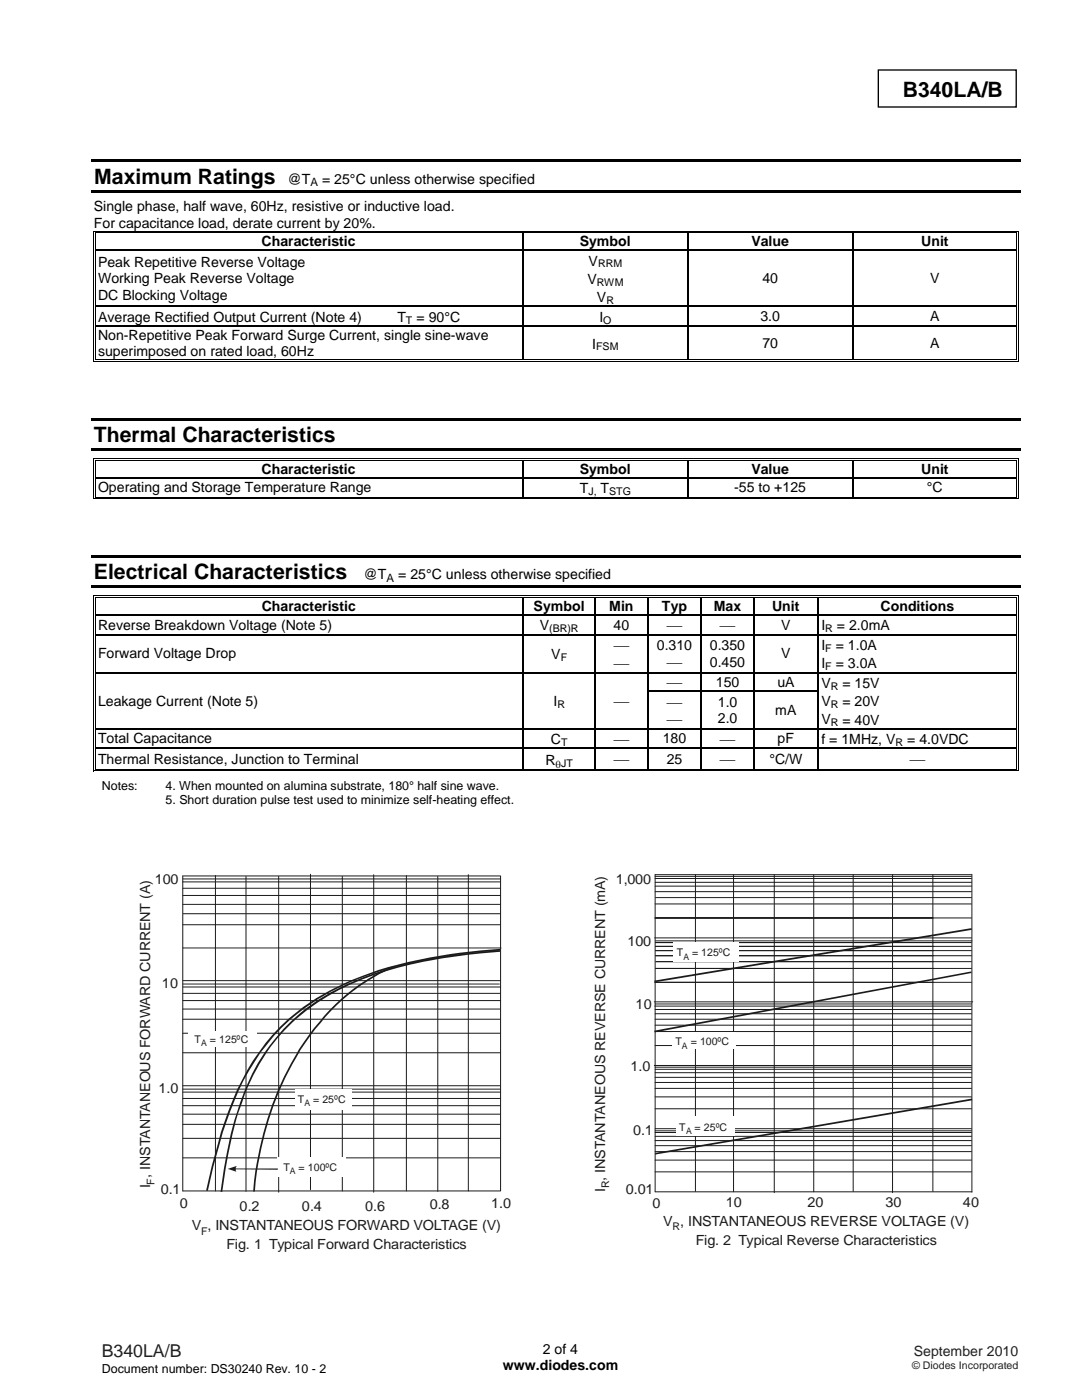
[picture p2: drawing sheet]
<svg xmlns="http://www.w3.org/2000/svg" width="216mm" height="279mm" viewBox="0 0 216 279" stroke-linecap="round" stroke-linejoin="round" font-family="sans-serif">
<path d="M175.3 14h27.5v7.4h-27.5z" fill="none" stroke="#000" stroke-width=".26"/>
<g fill="#000">
<path d="M18.3 31.9h185.4v.5h-185.4zM18.3 38h185.4v.5h-185.4zM18.6 46h.2v.6h-.2zM18.6 46h.5v.2h-.5zM18.6 49.8h.2v.3h-.2zM18.9 46.4h.2v.2h-.2zM18.9 46.4h.2v.1h-.2zM18.9 49.8h.2v.3h-.2zM104.2 46.5l.3 .1zM104.2 46h.6v.2h-.6zM104.2 46.4h.6v.1h-.6zM104.2 49.8h.3v.3h-.3z"/>
<path d="M137.1 46.5l.3 .1zM137.1 46h.5v.2h-.5zM137.1 46.4h.5v.1h-.5zM137.1 49.8h.3v.3h-.3zM170 46.5l.3 .1zM170 46h.5v.2h-.5zM170 46.4h.5v.1h-.5zM170 49.8h.3v.3h-.3zM202.8 46h.5v.2h-.5zM202.8 46.4h.1v.2h-.1zM202.8 46.4h.1v.1h-.1zM202.8 49.8h.1v.3h-.1z"/>
<path d="M203.1 46h.2v.6h-.2zM203.1 49.8h.2v.3h-.2zM18.6 61h.2v.3h-.2zM18.6 64.9h.2v.3h-.2zM18.6 72.1h.5v.1h-.5zM18.9 61h.2v.3h-.2zM18.9 64.9h.2v.3h-.2zM18.9 71.7h.2v.2h-.2zM104.2 61h.3v.3h-.3zM104.2 64.9h.3v.3h-.3zM104.2 71.7h.6v.2h-.6zM137.1 61h.3v.3h-.3z"/>
<path d="M137.1 64.9h.3v.3h-.3zM137.1 71.7h.5v.2h-.5zM137.1 72.1h.5v.1h-.5zM170 61h.3v.3h-.3zM170 64.9h.3v.3h-.3zM170 71.7h.5v.2h-.5zM202.8 61h.1v.3h-.1zM202.8 64.9h.1v.3h-.1zM202.8 72.1h.5v.1h-.5zM202.8 71.7h.1v.2h-.1zM203.1 61h.2v.3h-.2zM203.1 64.9h.2v.3h-.2z"/>
<path d="M203.1 71.7h.2v.5h-.2zM18.2 83.4h185.5v.5h-185.5zM18.2 89.5h185.5v.5h-185.5zM18.6 91.4h.2v.5h-.2zM18.6 91.4h.5v.2h-.5zM18.6 95.2h.2v.3h-.2zM18.6 99.5h.5v.1h-.5zM18.9 91.8h.2v.1h-.2zM18.9 95.2h.2v.3h-.2zM18.9 99.1h.2v.2h-.2zM104.2 91.9h.3zM104.2 91.4h.6v.2h-.6z"/>
<path d="M104.2 91.8h.6v.1h-.6zM104.2 95.2h.3v.3h-.3zM104.2 99.1h.6v.2h-.6zM137.1 91.9h.3zM137.1 91.4h.5v.2h-.5zM137.1 91.8h.5v.1h-.5zM137.1 95.2h.3v.3h-.3zM137.1 99.1h.5v.2h-.5zM137.1 99.5h.5v.1h-.5zM170 91.9h.3zM170 91.4h.5v.2h-.5zM170 91.8h.5v.1h-.5z"/>
<path d="M170 95.2h.3v.3h-.3zM170 99.1h.5v.2h-.5zM202.8 91.4h.5v.2h-.5zM202.8 91.8h.1v.1h-.1zM202.8 95.2h.1v.3h-.1zM202.8 99.5h.5v.1h-.5zM202.8 99.1h.1v.2h-.1zM203.1 91.4h.2v.5h-.2zM203.1 95.2h.2v.3h-.2zM203.1 99.1h.2v.5h-.2zM18.2 110.8h185.5v.5h-185.5zM18.2 116.9h185.5v.5h-185.5z"/>
<path d="M18.6 118.8h.2v.6h-.2zM18.6 118.8h.5v.2h-.5zM18.9 119.2h.2v.2h-.2zM18.9 119.2h.2v.1h-.2zM104.3 119.3l.3 .1zM104.3 118.8h.5v.2h-.5zM104.3 119.2h.5v.1h-.5zM118.6 119.3l.3 .1zM118.6 118.8h.5v.2h-.5zM118.6 119.2h.5v.1h-.5zM129.2 119.3l.3 .1zM129.2 118.8h.5v.2h-.5z"/>
<path d="M129.2 119.2h.5v.1h-.5zM139.8 119.3l.2 .1zM139.8 118.8h.5v.2h-.5zM139.8 119.2h.5v.1h-.5zM150.4 119.3l.2 .1zM150.4 118.8h.5v.2h-.5zM150.4 119.2h.5v.1h-.5zM163.1 119.3l.2 .1zM163.1 118.8h.5v.2h-.5zM163.1 119.2h.5v.1h-.5zM202.8 118.8h.5v.2h-.5zM202.8 119.2h.1v.2h-.1z"/>
<path d="M202.8 119.2h.1v.1h-.1zM203.1 118.8h.2v.6h-.2zM18.6 122.6h.2v.3h-.2zM18.6 126.5h.2v.3h-.2zM18.6 134.1h.2v.3h-.2zM18.6 137.8h.2v.3h-.2zM18.9 122.6h.2v.3h-.2zM18.9 126.5h.2v.3h-.2zM18.9 134.1h.2v.3h-.2zM18.9 137.8h.2v.3h-.2zM104.3 122.6h.3v.3h-.3zM104.3 126.5h.3v.3h-.3z"/>
<path d="M104.3 134.1h.3v.3h-.3zM104.3 137.8h.3v.3h-.3zM118.6 122.6h.3v.3h-.3zM118.6 126.5h.3v.3h-.3zM118.6 134.1h.3v.3h-.3zM118.6 137.8h.3v.3h-.3zM129.2 122.6h.3v.3h-.3zM129.2 126.5h.3v.3h-.3zM129.2 134.1h.3v.3h-.3zM129.2 137.8h.3v.3h-.3zM139.8 122.6h.2v.3h-.2zM139.8 126.5h.2v.3h-.2z"/>
<path d="M139.8 134.1h.2v.3h-.2zM139.8 137.8h.2v.3h-.2zM150.4 122.6h.2v.3h-.2zM150.4 126.5h.2v.3h-.2zM150.4 134.1h.2v.3h-.2zM150.4 137.8h.2v.3h-.2zM163.1 122.6h.2v.3h-.2zM163.1 126.5h.2v.3h-.2zM163.1 134.1h.2v.3h-.2zM163.1 137.8h.2v.3h-.2zM202.8 122.6h.1v.3h-.1zM202.8 126.5h.1v.3h-.1z"/>
<path d="M202.8 134.1h.1v.3h-.1zM202.8 137.8h.1v.3h-.1zM203.1 122.6h.2v.3h-.2zM203.1 126.5h.2v.3h-.2zM203.1 134.1h.2v.3h-.2zM203.1 137.8h.2v.3h-.2zM18.6 145.3h.2v.3h-.2zM18.6 149.2h.2v.3h-.2zM18.6 153.7h.5v.2h-.5zM18.9 145.3h.2v.3h-.2zM18.9 149.2h.2v.3h-.2zM18.9 153.4h.2v.2h-.2z"/>
<path d="M104.3 145.3h.3v.3h-.3zM104.3 149.2h.3v.3h-.3zM104.3 153.4h.5v.2h-.5zM118.6 145.3h.3v.3h-.3zM118.6 149.2h.3v.3h-.3zM118.6 153.4h.5v.2h-.5zM129.2 145.3h.3v.3h-.3zM129.2 149.2h.3v.3h-.3zM129.2 153.4h.5v.2h-.5zM139.8 145.3h.2v.3h-.2zM139.8 149.2h.2v.3h-.2zM139.8 153.4h.5v.2h-.5z"/>
<path d="M150.4 145.3h.2v.3h-.2zM150.4 149.2h.2v.3h-.2zM150.4 153.4h.5v.2h-.5zM163.1 145.3h.2v.3h-.2zM163.1 149.2h.2v.3h-.2zM163.1 153.4h.5v.2h-.5zM202.8 145.3h.1v.3h-.1zM202.8 149.2h.1v.3h-.1zM202.8 153.7h.5v.2h-.5zM202.8 153.4h.1v.2h-.1zM203.1 145.3h.2v.3h-.2zM203.1 149.2h.2v.3h-.2z"/>
<path d="M203.1 153.4h.2v.5h-.2z"/>
</g>
<g fill="none" stroke="#000" stroke-width=".2">
<path d="M18.7 46.6v3.2M18.7 50.1v10.9M19 46.6v3.2M19 50.1v10.9M19.1 46.1h85.1M19.1 46.5h85.1M104.8 46.1h32.3M104.8 46.5h32.3M137.6 46.1h32.4M137.6 46.5h32.4M170.5 46.1h32.3M170.5 46.5h32.3"/>
<path d="M202.8 46.6v3.2M202.8 50.1v10.9M203.2 46.6v3.2M203.2 50.1v10.9M18.7 61.3v3.6M18.7 65.2v7M19 61.3v3.6M19 65.2v6.5M19.1 72.1h118M19.1 71.8h85.1M104.8 71.8h32.3M137.6 71.8h32.4"/>
<path d="M170.5 71.8h32.3M202.8 72.1h-65.2M202.8 61.3v3.6M202.8 65.2v6.5M203.2 61.3v3.6M203.2 65.2v6.5M18.7 91.9v3.3M18.7 95.5v4.1M19 91.9v3.3M19 95.5v3.6M19.1 91.5h85.1M19.1 91.8h85.1"/>
<path d="M19.1 99.5h118M19.1 99.2h85.1M104.8 91.5h32.3M104.8 91.8h32.3M104.8 99.2h32.3M137.6 91.5h32.4M137.6 91.8h32.4M137.6 99.5h65.2M137.6 99.2h32.4M170.5 91.5h32.3M170.5 91.8h32.3M170.5 99.2h32.3"/>
<path d="M202.8 91.9v3.3M202.8 95.5v3.6M203.2 91.9v3.3M203.2 95.5v3.6M18.7 119.4v3.2M19 119.4v3.2M19.1 118.9h85.2M19.1 119.3h85.2M104.8 118.9h13.8M104.8 119.3h13.8M119.1 118.9h10.1M119.1 119.3h10.1"/>
<path d="M129.7 118.9h10.1M129.7 119.3h10.1M140.3 118.9h10.1M140.3 119.3h10.1M150.9 118.9h12.2M150.9 119.3h12.2M163.6 118.9h39.2M163.6 119.3h39.2M202.8 119.4v3.2M203.2 119.4v3.2M18.7 122.9v3.6M18.7 126.8v7.3"/>
<path d="M18.7 134.4v3.4M18.7 138.1v7.2M19 122.9v3.6M19 126.8v7.3M19 134.4v3.4M19 138.1v7.2M202.8 122.9v3.6M202.8 126.8v7.3M202.8 134.4v3.4M202.8 138.1v7.2M203.2 122.9v3.6M203.2 126.8v7.3"/>
<path d="M203.2 134.4v3.4M203.2 138.1v7.2M18.7 145.6v3.6M18.7 149.5v4.4M19 145.6v3.6M19 149.5v3.9M19.1 153.8h183.7M19.1 153.5h85.2M104.8 153.5h13.8M119.1 153.5h10.1M129.7 153.5h10.1M140.3 153.5h10.1"/>
<path d="M150.9 153.5h12.2M163.6 153.5h39.2M202.8 145.6v3.6M202.8 149.5v3.9M203.2 145.6v3.6M203.2 149.5v3.9"/>
</g>
<g fill="none" stroke="#000" stroke-width=".25">
<path d="M19.1 49.9h85.1M104.4 46.6v3.2M104.4 50.1v10.9M104.5 49.9h32.6M137.2 46.6v3.2M137.2 50.1v10.9M137.4 49.9h32.6M170.1 46.6v3.2M170.1 50.1v10.9M170.3 49.9h32.5M19.1 61.2h85.1M19.1 65.1h85.1"/>
<path d="M104.4 61.3v3.6M104.4 65.2v6.5M104.5 61.2h32.6M104.5 65.1h32.6M137.2 61.3v3.6M137.2 65.2v6.5M137.4 61.2h32.6M137.4 65.1h32.6M170.1 61.3v3.6M170.1 65.2v6.5M170.3 61.2h32.5M170.3 65.1h32.5"/>
<path d="M19.1 95.3h85.1M104.4 91.9v3.3M104.4 95.5v3.6M104.5 95.3h32.6M137.2 91.9v3.3M137.2 95.5v3.6M137.4 95.3h32.6M170.1 91.9v3.3M170.1 95.5v3.6M170.3 95.3h32.5M104.5 119.4v3.2M118.7 119.4v3.2"/>
<path d="M129.3 119.4v3.2M139.9 119.4v3.2M150.5 119.4v3.2M163.2 119.4v3.2M19.1 122.7h85.2M19.1 126.6h85.2M19.1 134.2h85.2M104.5 122.9v3.6M104.5 126.8v7.3M104.5 134.4v3.4M104.5 138.1v7.2M104.6 122.7h14"/>
<path d="M104.6 126.6h14M104.6 134.2h14M118.7 122.9v3.6M118.7 126.8v7.3M118.7 134.4v3.4M118.7 138.1v7.2M118.9 122.7h10.3M118.9 126.6h10.3M118.9 134.2h10.3M129.3 122.9v3.6M129.3 126.8v7.3M129.3 134.4v3.4"/>
<path d="M129.3 138.1v7.2M129.5 122.7h10.3M129.5 126.6h10.3M129.5 134.2h10.3M129.5 137.9h10.3M139.9 122.9v3.6M139.9 126.8v7.3M139.9 134.4v3.4M139.9 138.1v7.2M140 122.7h10.4M140 126.6h10.4M140 134.2h10.4"/>
<path d="M140 137.9h10.4M150.5 122.9v3.6M150.5 126.8v7.3M150.5 134.4v3.4M150.5 138.1v7.2M150.6 122.7h12.5M150.6 126.6h12.5M150.6 134.2h12.5M150.6 137.9h12.5M163.2 122.9v3.6M163.2 126.8v7.3M163.2 134.4v3.4"/>
<path d="M163.2 138.1v7.2M163.3 122.7h39.5M163.3 126.6h39.5M163.3 134.2h39.5M19.1 145.4h85.2M19.1 149.4h85.2M104.5 145.6v3.6M104.5 149.5v3.9M104.6 145.4h14M104.6 149.4h14M118.7 145.6v3.6M118.7 149.5v3.9"/>
<path d="M118.9 145.4h10.3M118.9 149.4h10.3M129.3 145.6v3.6M129.3 149.5v3.9M129.5 145.4h10.3M129.5 149.4h10.3M139.9 145.6v3.6M139.9 149.5v3.9M140 145.4h10.4M140 149.4h10.4M150.5 145.6v3.6M150.5 149.5v3.9"/>
<path d="M150.6 145.4h12.5M150.6 149.4h12.5M163.2 145.6v3.6M163.2 149.5v3.9M163.3 145.4h39.5M163.3 149.4h39.5"/>
</g>
<g fill="none" stroke="#1f1a17" stroke-width=".2">
<path d="M36.5 174.8h63.4v62.9h-63.4zM36.5 175.4h63.4M36.5 177.3h63.4M36.5 178.7h63.4M36.5 176h63.4M43 174.7v63M49.1 174.9v62.9M55.6 174.9v63M62 174.5v62.9M68.3 174.9v62.8M74.6 174.6v63.3M81.1 174.7v63"/>
<path d="M87.4 174.9v62.9M93.5 174.6v63.1M36.5 189.2h63.5M36.5 195.7h63.4M36.5 197h63.4M36.5 198.2h63.4M36.5 199.7h63.4M36.5 184.6h63.4M36.5 180.5h63.4M36.5 196.4h63.1M36.6 182.4h63.3M36.5 201.4h63.3"/>
<path d="M36.5 206.2h63.4M36.5 203.4h63.4M36.5 216.7h63.4M36.5 219.2h63.4M36.5 218h63.4M36.5 217.4h63.4M36.5 210.1h63.4M36.5 231.1h63.4M36.5 224.4h63.4M36.5 227.2h63.4M36.5 220.7h63.4M36.5 222.4h63.4"/>
</g>
<g fill="#1f1a17">
<path d="M55.9 204.9l.3 .2a47.3 47.3 0 0 0-11 18.8 139.1 139.1 0 0 0-3.7 13.8l-.4-.1a131.8 131.8 0 0 1 4.5-16 46 46 0 0 1 10.3-16.7zM55.9 204.9a49.2 49.2 0 0 1 20.8-11.7l6.3-1.5a113.5 113.5 0 0 1 16.8-2.3v.3a103.9 103.9 0 0 0-26.9 5.2 46.3 46.3 0 0 0-16.7 10.2z"/>
<path d="M56.5 205.4l.3 .2a39.4 39.4 0 0 0-8.6 14.6 73.9 73.9 0 0 0-3.2 13.1l-.7 4.5h-.3a76.9 76.9 0 0 1 5.5-21.8 37 37 0 0 1 7-10.6zM56.5 205.4a42.2 42.2 0 0 1 16.4-10.5 94.2 94.2 0 0 1 26.9-5.3v.3a94.3 94.3 0 0 0-27.8 5.7 43.2 43.2 0 0 0-15.2 10z"/>
</g>
<g fill="#fff">
<path d="M37.6 205.8h13.6v3.1h-13.6z"/>
<path d="M55.3 231h13.7v4h-13.7z"/>
<path d="M58.8 217.4h11.3v4h-11.3z"/>
</g>
<path d="M46.7 233.3h8.7" fill="none" stroke="#1f1a17" stroke-width=".25"/>
<path d="M45.4 233.3l1.8-.6-.1 .2v.8l.1 .2z" fill-rule="evenodd" fill="#1f1a17"/>
<path d="M78.2 193.1a38.8 38.8 0 0 0-16.4 13.5 62.2 62.2 0 0 0-11.1 31.1" fill="none" stroke="#1f1a17" stroke-width=".34"/>
<g fill="none" stroke="#1f1a17" stroke-width=".2">
<path d="M130.7 174.9h63.1M130.7 177.9h63.1M130.7 176.1h63.1M130.7 176.8h63.1M130.7 175.3h63.1M130.8 179.1h63M138.8 174.6v63.2M146.4 174.6v63.2M154.5 174.6v63.4M162.4 174.6v63.2M170.2 174.6v63.2M178.1 174.6v63.4"/>
<path d="M186.1 174.6v63.2M193.8 174.6h-63.1v63.2h63.2M193.9 174.5v63.4M130.6 199.9h63.5M130.6 187.2h63.2M130.6 196h63.2M130.7 183.2h63.1M130.7 180.4h63.1M130.8 187.8h63.1M130.8 193.3h63M130.8 190.7h63M130.8 188.9h63"/>
<path d="M130.8 189.7h63M130.8 188.1h63M130.9 191.9h62.9M130.6 212.6h63.2M130.6 200.8h63.2M130.7 218.9h63.1M130.7 217.2h63.1M130.7 213.4h63.1M130.7 214.1h63.1M130.7 215h63.1M130.7 216h63.1M130.7 213h63.1"/>
<path d="M130.7 200.4h63.1M130.7 205.9h63.1M130.7 204.6h63.1M130.7 203.4h63.1M130.7 201.5h63.1M130.7 202.3h63.1M130.7 208.7h63.1M130.7 225.3h63.1M130.7 233.9h63.1M130.7 229.8h63.1M130.7 226.8h63.1M130.7 226h63.1"/>
<path d="M130.7 225.7h63.1M130.7 231.5h63.1M130.7 227.6h63.1M130.7 221.3h63.1M130.7 228.6h63.1"/>
</g>
<g fill="#fff">
<path d="M134.5 188h13v4h-13z"/>
<path d="M134.2 205.9h12.7v3.4h-12.7z"/>
<path d="M135 222.9h11.6v3.8h-11.6z"/>
</g>
<g fill="#1f1a17">
<path d="M130.7 230.1l63.2-10.9 .1 .4-63.3 10.8z"/>
<path d="M130.6 205.7l63.2-11.8v.3l-63.2 11.8z"/>
<path d="M130.6 195.7l63.2-10.5 .1 .4-63.3 10.4z"/>
</g>
<g font-size="4.2">
<text x="180.1" y="19.3">B340LA/B</text>
<text x="18.8" y="36.7">Maximum Ratings</text>
<text x="18.7" y="88.2">Thermal Characteristics</text>
<text x="18.7" y="115.6">Electrical Characteristics</text>
</g>
<text font-size="3.5" fill="#231f20" x="20.3" y="270.9">B340LA/B</text>
<g font-size="2.8">
<text x="57.4" y="36.7">@T</text>
<text x="64.3" y="36.7">= 25°C unless otherwise specified</text>
<text x="18.7" y="42.1">Single phase, half wave, 60Hz, resistive or inductive load.</text>
<text x="18.7" y="45.4">For capacitance load, derate current by 20%.</text>
<text x="19.6" y="53.3">Peak Repetitive Reverse Voltage</text>
<text x="52.2" y="49.2">Characteristic</text>
<text x="115.7" y="49.2">Symbol</text>
<text x="117.5" y="53">V</text>
<text x="149.9" y="49.2">Value</text>
<text x="183.8" y="49.2">Unit</text>
<text x="19.6" y="56.5">Working Peak Reverse Voltage</text>
<text x="19.6" y="59.8">DC Blocking Voltage</text>
<text x="117.2" y="56.7">V</text>
<text x="152.1" y="56.5">40</text>
<text x="185.6" y="56.5">V</text>
<text x="19.6" y="64.2">Average Rectified Output Current (Note 4)</text>
<text x="79.3" y="64.2">T</text>
<text x="83.1" y="64.2">= 90°C</text>
<text x="119.1" y="60.3">V</text>
<text x="119.6" y="64.2">I</text>
<text x="151.7" y="64.1">3.0</text>
<text x="185.6" y="64.1">A</text>
<text x="19.6" y="67.8">Non-Repetitive Peak Forward Surge Current, single sine-wave</text>
<text x="19.6" y="71.1">superimposed on rated load, 60Hz</text>
<text x="118.2" y="69.6">I</text>
<text x="152.1" y="69.4">70</text>
<text x="185.6" y="69.4">A</text>
<text x="52.2" y="94.6">Characteristic</text>
<text x="115.7" y="94.6">Symbol</text>
<text x="149.9" y="94.6">Value</text>
<text x="183.8" y="94.6">Unit</text>
<text x="19.6" y="98.3">Operating and Storage Temperature Range</text>
<text x="115.7" y="98.4">T</text>
<text x="119.8" y="98.4">T</text>
<text x="146.5" y="98.3">-55 to +125</text>
<text x="185" y="98.3">°C</text>
<text x="72.6" y="115.6">@T</text>
<text x="79.4" y="115.6">= 25°C unless otherwise specified</text>
<text x="19.6" y="125.7">Reverse Breakdown Voltage (Note 5)</text>
<text x="52.2" y="122">Characteristic</text>
<text x="106.5" y="122">Symbol</text>
<text x="107.7" y="125.8">V</text>
<text x="121.6" y="122">Min</text>
<text x="122.4" y="125.7">40</text>
<text x="132.1" y="122">Typ</text>
<text x="133.2" y="125.8">⎯</text>
<text x="142.4" y="122">Max</text>
<text x="143.8" y="125.8">⎯</text>
<text x="154.1" y="122">Unit</text>
<text x="155.9" y="125.7">V</text>
<text x="163.9" y="125.8">I</text>
<text x="167" y="125.8">= 2.0mA</text>
<text x="175.7" y="122">Conditions</text>
<text x="19.6" y="131.4">Forward Voltage Drop</text>
<text x="110" y="131.6">V</text>
<text x="122.6" y="129.8">⎯</text>
<text x="131.1" y="129.7">0.310</text>
<text x="141.6" y="129.8">0.350</text>
<text x="155.9" y="131.4">V</text>
<text x="163.9" y="129.7">I</text>
<text x="166.8" y="129.7">= 1.0A</text>
<text x="122.6" y="133.3">⎯</text>
<text x="133.2" y="133.2">⎯</text>
<text x="133.2" y="137.2">⎯</text>
<text x="141.6" y="133">0.450</text>
<text x="142.8" y="137.1">150</text>
<text x="155.1" y="137.1">uA</text>
<text x="163.9" y="133.4">I</text>
<text x="163.9" y="137.3">V</text>
<text x="166.8" y="133.4">= 3.0A</text>
<text x="168.1" y="137.3">= 15V</text>
<text x="19.6" y="140.8">Leakage Current (Note 5)</text>
<text x="110.4" y="140.9">I</text>
<text x="122.6" y="140.9">⎯</text>
<text x="133.2" y="141.1">⎯</text>
<text x="143.2" y="141">1.0</text>
<text x="154.7" y="142.7">mA</text>
<text x="163.9" y="140.9">V</text>
<text x="168.1" y="140.9">= 20V</text>
<text x="19.6" y="148.4">Total Capacitance</text>
<text x="109.9" y="148.5">C</text>
<text x="122.6" y="148.5">⎯</text>
<text x="132.2" y="148.4">180</text>
<text x="133.2" y="144.5">⎯</text>
<text x="143.2" y="144.3">2.0</text>
<text x="143.8" y="148.5">⎯</text>
<text x="155.2" y="148.4">pF</text>
<text x="163.9" y="148.5">f = 1MHz, V</text>
<text x="163.9" y="144.6">V</text>
<text x="168.1" y="144.6">= 40V</text>
<text x="181" y="148.5">= 4.0VDC</text>
<text x="19.6" y="152.4">Thermal Resistance, Junction to Terminal</text>
<text x="108.8" y="152.7">R</text>
<text x="122.6" y="152.5">⎯</text>
<text x="133" y="152.4">25</text>
<text x="143.8" y="152.5">⎯</text>
<text x="153.5" y="152.4">°C/W</text>
<text x="181.7" y="152.5">⎯</text>
<text x="100.3" y="273.5">www.diodes.com</text>
<text x="108.3" y="270.2">2 of 4</text>
</g>
<g font-size="2.8" fill="#1f1a17">
<text x="30.9" y="176.3">100</text>
<text x="122.9" y="176.3">1,000</text>
<text x="125.2" y="188.8">100</text>
<text x="32.3" y="197.2">10</text>
<text x="126.8" y="201.4">10</text>
<text x="125.8" y="213.7">1.0</text>
<text x="31.6" y="218">1.0</text>
<text x="126.3" y="226.4">0.1</text>
<text x="30" y="237.2" transform="rotate(-90 30 237.2)">I , INSTANTANEOUS FORWARD CURRENT (A)</text>
<text x="32.1" y="238.4">0.1</text>
<text x="120.7" y="237.9" transform="rotate(-90 120.7 237.9)">I , INSTANTANEOUS REVERSE CURRENT (mA)</text>
<text x="124.9" y="238.2">0.01</text>
<text x="35.9" y="241.1">0</text>
<text x="38.2" y="245.5">V , INSTANTANEOUS FORWARD VOLTAGE (V)</text>
<text x="47.8" y="241.6">0.2</text>
<text x="60.3" y="241.6">0.4</text>
<text x="72.9" y="241.6">0.6</text>
<text x="85.7" y="241.2">0.8</text>
<text x="98" y="241.1">1.0</text>
<text x="130.2" y="241.1">0</text>
<text x="132.3" y="244.6">V , INSTANTANEOUS REVERSE VOLTAGE (V)</text>
<text x="144.8" y="241">10</text>
<text x="161.1" y="241">20</text>
<text x="176.7" y="241">30</text>
<text x="192.2" y="240.9">40</text>
<text x="45.2" y="249.3">Fig. 1 Typical Forward Characteristics</text>
<text x="138.8" y="248.4">Fig. 2 Typical Reverse Characteristics</text>
</g>
<text font-size="2.8" fill="#231f20" x="182.3" y="270.6">September 2010</text>
<g font-size="2.5">
<text x="20.3" y="157.6">Notes:</text>
<text x="33" y="160.4">5. Short duration pulse test used to minimize self-heating effect.</text>
<text x="33" y="157.6">4. When mounted on alumina substrate, 180° half sine wave.</text>
<text x="20.3" y="274">Document number: DS30240 Rev. 10 - 2</text>
</g>
<g font-size="2.3">
<text x="62" y="37.2">A</text>
<text x="77.1" y="116.1">A</text>
</g>
<g font-size="2.1">
<text x="119.3" y="53.4">RRM</text>
<text x="119.1" y="57">RWM</text>
<text x="81" y="64.6">T</text>
<text x="120.4" y="64.6">O</text>
<text x="121" y="60.7">R</text>
<text x="119" y="69.9">FSM</text>
<text x="117.4" y="98.8">J,</text>
<text x="121.6" y="98.8">STG</text>
<text x="109.6" y="126.2">(BR)R</text>
<text x="111.9" y="131.9">F</text>
<text x="164.7" y="126.2">R</text>
<text x="164.7" y="130.1">F</text>
<text x="164.7" y="133.7">F</text>
<text x="165.8" y="137.6">R</text>
<text x="111.2" y="141.3">R</text>
<text x="165.8" y="141.3">R</text>
<text x="112" y="148.9">T</text>
<text x="165.8" y="144.9">R</text>
<text x="178.7" y="148.9">R</text>
<text x="110.9" y="153.2">θJT</text>
</g>
<g font-size="2.1" fill="#1f1a17">
<text x="135" y="190.8">T</text>
<text x="138.1" y="190.8">= 125ºC</text>
<text x="38.8" y="208.2">T</text>
<text x="41.9" y="208.2">= 125ºC</text>
<text x="134.8" y="208.5">T</text>
<text x="137.8" y="208.5">= 100ºC</text>
<text x="59.4" y="220.1">T</text>
<text x="62.5" y="220.1">= 25ºC</text>
<text x="135.6" y="225.7">T</text>
<text x="138.6" y="225.7">= 25ºC</text>
<text x="56.5" y="233.7">T</text>
<text x="59.6" y="233.7">= 100ºC</text>
<text x="30.8" y="236.4" transform="rotate(-90 30.8 236.4)">F</text>
<text x="121.6" y="237.2" transform="rotate(-90 121.6 237.2)">R</text>
<text x="134.2" y="245.5">R</text>
<text x="40.1" y="246.4">F</text>
</g>
<text font-size="2.1" fill="#231f20" x="182" y="273.2">© Diodes Incorporated</text>
<g font-size="1.8" fill="#1f1a17">
<text x="136.4" y="191.5">A</text>
<text x="40.1" y="208.8">A</text>
<text x="136.1" y="209.3">A</text>
<text x="60.8" y="220.7">A</text>
<text x="136.9" y="226.4">A</text>
<text x="57.8" y="234.4">A</text>
</g>
</svg>
